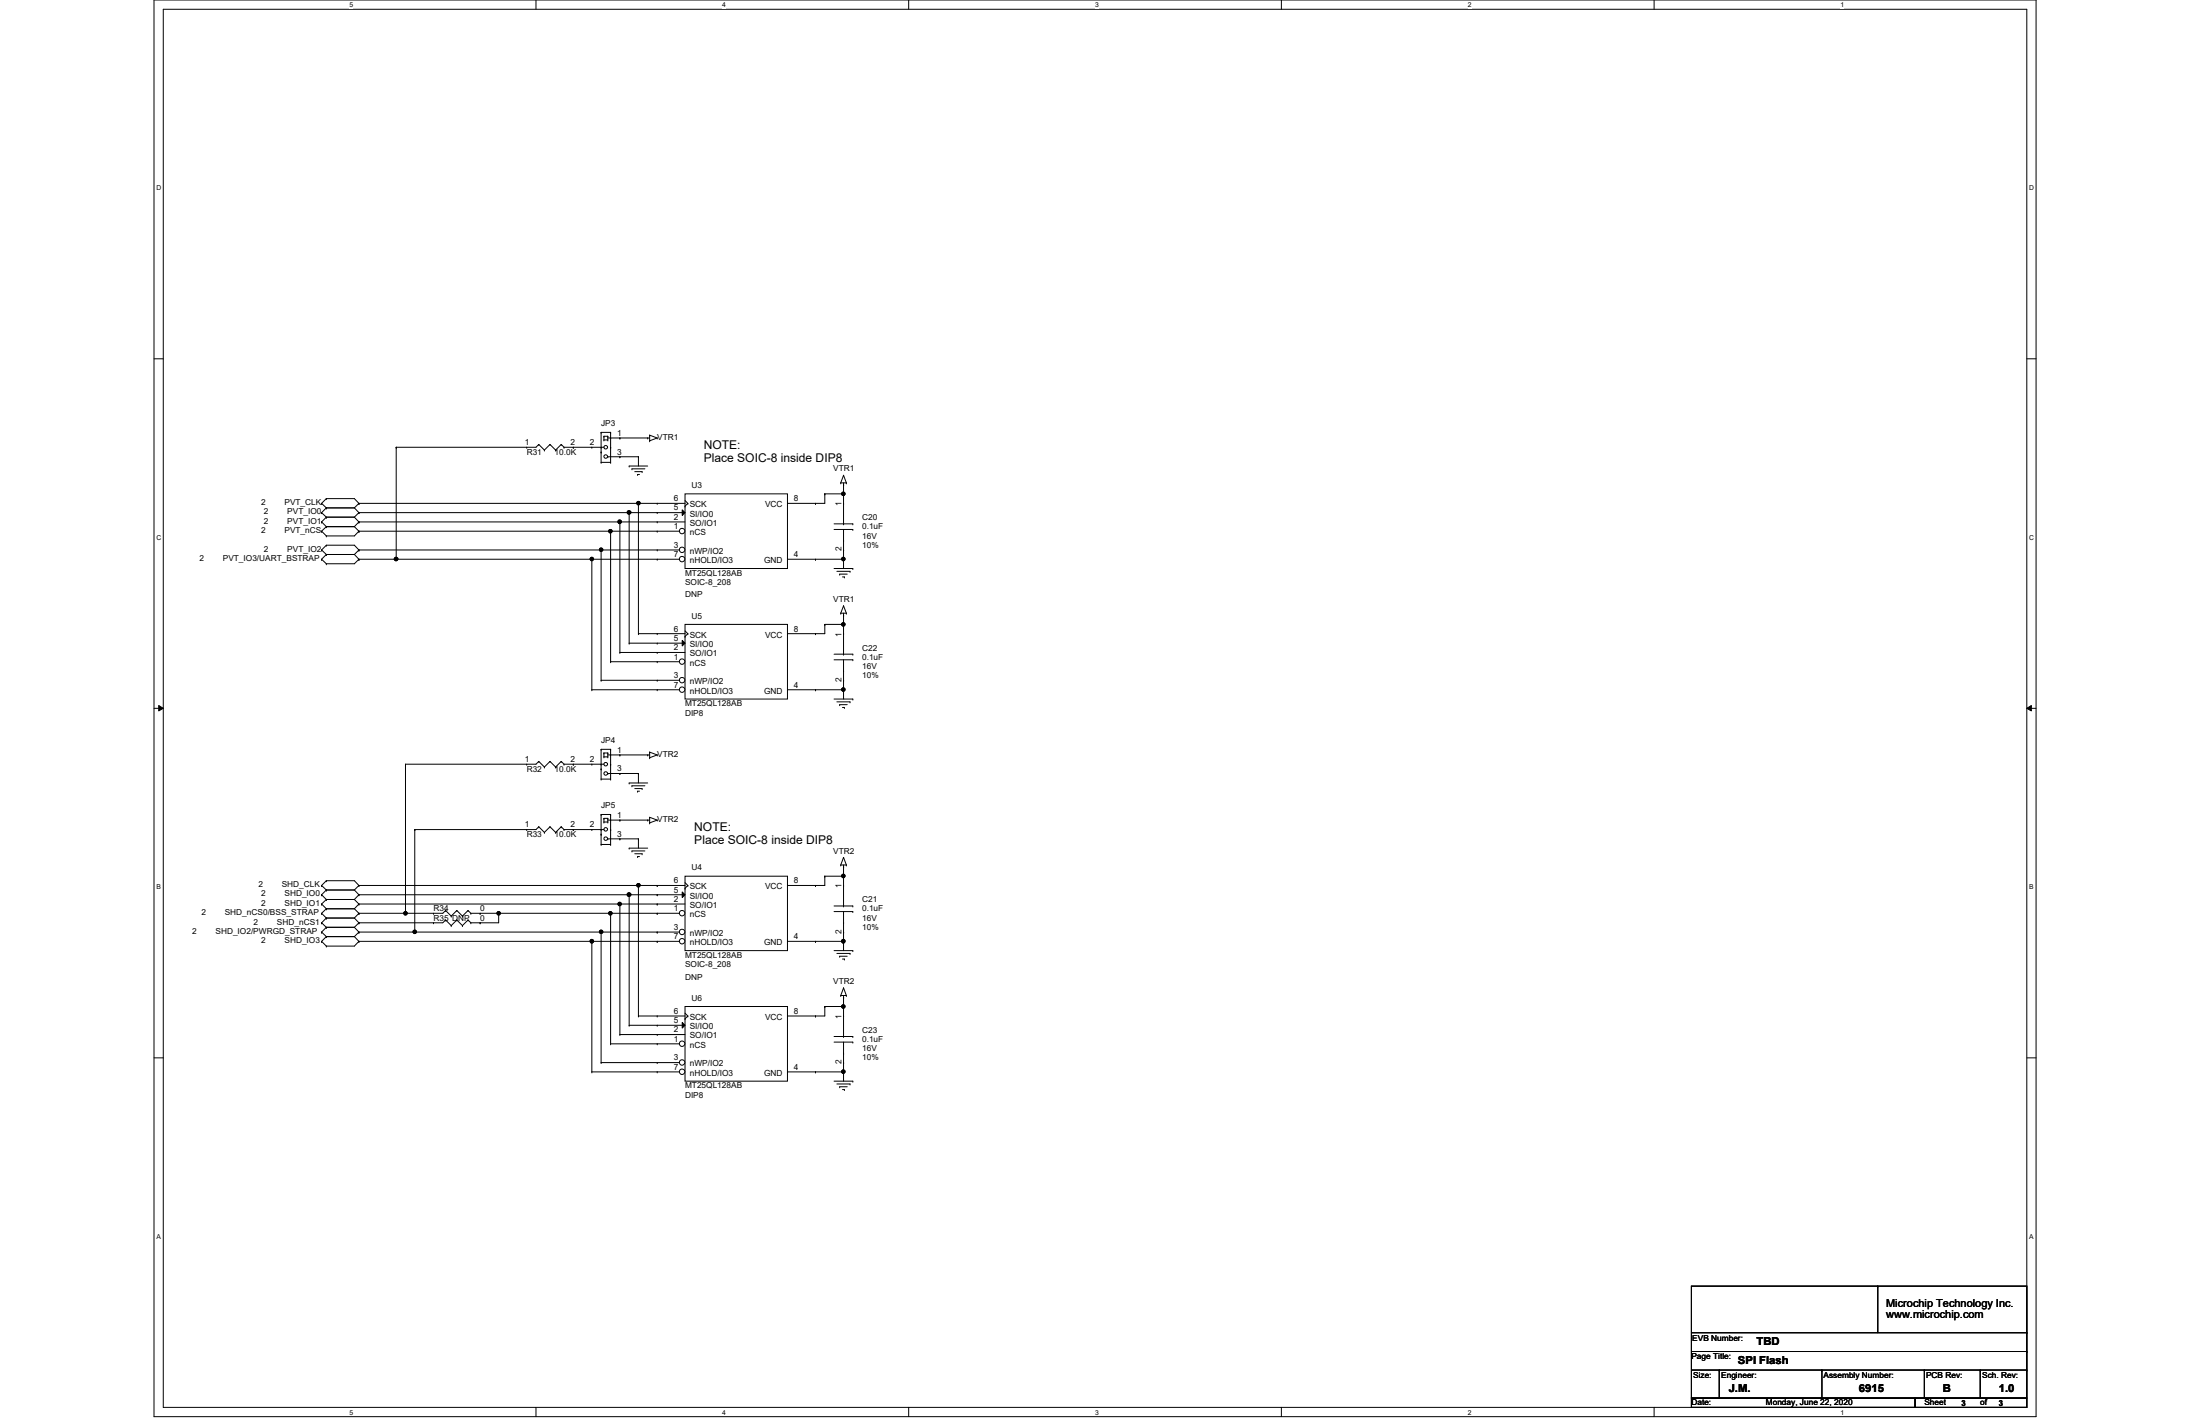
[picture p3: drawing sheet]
<svg xmlns="http://www.w3.org/2000/svg" width="432mm" height="279mm" viewBox="0 0 432 279" stroke-linecap="round" stroke-linejoin="round" font-family="sans-serif">
<path d="M30.2 0h369.4v278h-369.4zM32 1.8h365.8v274.3h-365.8z" fill="none" stroke="#000" stroke-width=".2"/>
<g fill="#fff">
<path d="M68.6 .2h.7v1.5h-.7z"/>
<path d="M68.6 276.4h.7v1.4h-.7z"/>
</g>
<path d="M105.2 0v1.8M105.2 276.1v1.9" fill="none" stroke="#000" stroke-width=".2"/>
<g fill="#fff">
<path d="M141.8 .2h.7v1.5h-.7z"/>
<path d="M141.8 276.4h.7v1.4h-.7z"/>
</g>
<path d="M178.4 0v1.8M178.4 276.1v1.9" fill="none" stroke="#000" stroke-width=".2"/>
<g fill="#fff">
<path d="M214.9 .2h.7v1.5h-.7z"/>
<path d="M214.9 276.4h.7v1.4h-.7z"/>
</g>
<path d="M251.5 0v1.8M251.5 276.1v1.9" fill="none" stroke="#000" stroke-width=".2"/>
<g fill="#fff">
<path d="M288.1 .2h.7v1.5h-.7z"/>
<path d="M288.1 276.4h.7v1.4h-.7z"/>
</g>
<path d="M324.7 0v1.8M324.7 276.1v1.9" fill="none" stroke="#000" stroke-width=".2"/>
<g fill="#fff">
<path d="M361.2 .2h.7v1.5h-.7z"/>
<path d="M361.2 276.4h.7v1.4h-.7z"/>
<path d="M30.7 36.1h.9v1.5h-.9z"/>
<path d="M398.3 36.1h.9v1.5h-.9z"/>
<path d="M30.7 104.7h.9v1.5h-.9z"/>
<path d="M398.3 104.7h.9v1.5h-.9z"/>
</g>
<path d="M30.2 70.4h1.8M397.8 70.4h1.8" fill="none" stroke="#000" stroke-width=".2"/>
<g fill="#fff">
<path d="M30.7 173.3h.8v1.5h-.8z"/>
<path d="M398.3 173.3h.8v1.5h-.8z"/>
</g>
<path d="M30.2 139h1.8M31.2 138.4l.8 .6-.8 .5zM397.8 139l.9-.6v1.1zM397.8 139h1.8" fill="none" stroke="#000" stroke-width=".2"/>
<path d="M31.2 138.4l.8 .6-.8 .5zM397.8 139l.9-.6v1.1z" fill="#000"/>
<g fill="#fff">
<path d="M30.7 241.9h.8v1.4h-.8z"/>
<path d="M398.3 241.9h.8v1.4h-.8z"/>
</g>
<g fill="none" stroke="#000" stroke-width=".2">
<path d="M63.1 98.8h.1M63.1 98.8l1 .9M64.1 97.8h.1M64.1 99.7h.1M64.1 97.8l-1 1M64.1 97.8h5.5l.8 1M64.1 99.7h5.5M64.1 99.7l-1 .9M69.6 99.7l.8 .9M70.4 98.8h.1M70.4 98.8h58.6M70.4 98.8l-.8 .9"/>
<path d="M77.8 87.8h.1M77.8 87.8h25.6M77.8 87.8v21.9M112.5 87.8h.1M112.5 87.8h3.7M121.7 85.9h.1M121.7 89.6h.1M121.7 85.9h5.8M121.7 89.6h3.6M123.5 91.4h.1M123.5 91.4h3.6M124 92h.1"/>
<path d="M124 92h2.6M124.6 92.5h1.4M125.1 93.1h.1M125.1 93.1h.4M125.3 89.6h.1M125.3 98.8h.1M125.3 89.6v1.8M125.3 98.8v25.5M126 92.5h.1M127.1 85.9h.1M127.5 85.4h.1M127.5 86.5h.1"/>
<path d="M127.5 85.4v1.1M127.5 85.4l1.5 .5M129 85.9h.1M129 85.9l-1.5 .6M160.1 98.8h.1M161.9 96.9h.1M161.9 96.9v1.9h-1.8M161.9 96.9h3.7M165 94.7h.1M165 94.7h1.1M165.6 96.9h.1M165.6 95.1h.1"/>
<path d="M165.6 93.3h.1M165.6 94.7v4.1M165.6 93.3l-.6 1.4M165.6 93.3l.5 1.4M166.1 94.7h.1M63.1 100.6h.1M63.1 102.4h.1M63.1 107.9h.1M63.1 109.7h.1M63.1 104.2h.1M63.1 100.6l1 .9M63.1 102.4l1 .9"/>
<path d="M63.1 107.9l1 .9M63.1 109.7l1 .9M63.1 104.2l1 1M64.1 101.5h.1M64.1 103.3h.1M64.1 107h.1M64.1 108.8h.1M64.1 110.6h.1M64.1 105.2h.1M64.1 101.5h5.5M64.1 101.5l-1 .9M64.1 103.3h5.5"/>
<path d="M64.1 107l-1 .9M64.1 107h5.5l.8 .9M64.1 108.8h5.5M64.1 108.8l-1 .9M64.1 103.3l-1 .9M69.6 101.5l.8 .9M69.6 108.8l.8 .9M69.6 103.3l.8 .9M70.4 100.6h.1M70.4 102.4h.1M70.4 107.9h.1M70.4 109.7h.1"/>
<path d="M70.4 104.2h.1M70.4 109.7h58.6M70.4 100.6h58.6M70.4 102.4h58.6M70.4 107.9h58.6M70.4 104.2h58.6M70.4 100.6l-.8 .9M70.4 102.4l-.8 .9M70.4 107.9l-.8 .9M70.4 109.7l-.8 .9h-5.5M70.4 104.2l-.8 1h-5.5M77.8 109.7h.1"/>
<path d="M116.2 109.7h.1M116.2 109.7v25.6M118 107.9h.1M118 107.9v25.6M119.8 104.2h.1M119.8 104.2v25.6M121.7 102.4h.1M121.7 102.4v25.6M123.5 100.6h.1M123.5 100.6v25.6M160.1 109.7h.1M160.1 109.7h5.5"/>
<path d="M163.7 111.5h3.7M164.3 112.1h2.5M164.8 112.6h.1M164.8 112.6h1.5M165.4 113.2h.3M165.6 109.7h.1M165.6 107.9h.1M165.6 118.9h.1M165.6 107.9v3.6M165.6 118.9l-.6 1.4M165.6 118.9l.5 1.4M165.7 113.2h.1"/>
<path d="M166.8 112.1h.1M167.4 111.5h.1M116.2 135.3h.1M116.2 135.3h12.8M118 133.5h.1M118 133.5h11M119.8 129.8h.1M119.8 129.8h9.2M121.7 128h.1M121.7 128h7.3M123.5 126.2h.1M123.5 126.2h5.5"/>
<path d="M125.3 124.3h.1M125.3 124.3h3.7M160.1 135.3h.1M160.1 124.3h.1M160.1 135.3h5.5M161.9 122.5h.1M161.9 122.5v1.8h-1.8M161.9 122.5h3.7M163.7 137.2h3.7M164.3 137.7h2.5M164.8 138.3h.1M164.8 138.3h1.5"/>
<path d="M165 120.3h.1M165 120.3h1.1M165.4 138.8h.3M165.6 135.3h.1M165.6 133.5h.1M165.6 122.5h.1M165.6 120.7h.1M165.6 120.3v4M165.6 133.5v3.7M165.7 138.8h.1M166.1 120.3h.1M166.8 137.7h.1"/>
<path d="M167.4 137.2h.1M79.6 149.9h.1M79.6 149.9h23.8M79.6 149.9v29.3M112.5 149.9h.1M112.5 149.9h3.7M121.7 148.1h.1M121.7 151.8h.1M121.7 148.1h5.8M121.7 151.8h3.6M123.5 153.6h.1M123.5 153.6h3.6"/>
<path d="M124 154.2h.1M124 154.2h2.6M124.6 154.7h1.4M125.1 155.2h.1M125.1 155.2h.4M125.3 151.8h.1M125.3 151.8v1.8M126 154.7h.1M127.1 148.1h.1M127.5 147.6h.1M127.5 148.7h.1M127.5 147.6v1.1"/>
<path d="M127.5 147.6l1.5 .5M129 148.1h.1M129 148.1l-1.5 .6M63.1 173.7h.1M63.1 175.6h.1M63.1 177.4h.1M63.1 179.2h.1M63.1 173.7l1 .9M63.1 175.6l1 .9M63.1 177.4l1 .9M63.1 179.2l1 .9M64.1 172.8h.1"/>
<path d="M64.1 174.6h.1M64.1 176.5h.1M64.1 178.3h.1M64.1 172.8l-1 .9M64.1 172.8h5.5l.8 .9M64.1 174.6h5.5M64.1 174.6l-1 1M64.1 176.5h5.5M64.1 176.5l-1 .9M64.1 178.3h5.5M64.1 178.3l-1 .9M69.6 174.6l.8 1"/>
<path d="M69.6 176.5l.8 .9M69.6 178.3l.8 .9M70.4 179.2h.1M70.4 173.7h.1M70.4 175.6h.1M70.4 177.4h.1M70.4 173.7h58.6M70.4 175.6h58.6M70.4 177.4h58.6M70.4 179.2h14.7M70.4 173.7l-.8 .9M70.4 175.6l-.8 .9"/>
<path d="M70.4 177.4l-.8 .9M70.4 179.2l-.8 .9M79.6 179.2h.1M81.4 162.8h.1M81.4 162.8h22M81.4 162.8v20.1M94.2 179.2h.1M94.2 179.2h34.8M97.9 179.2h.1M97.9 179.2v1.9h-3.7M112.5 162.8h.1M112.5 162.8h3.7"/>
<path d="M119.8 179.2h.1M119.8 179.2v25.6M121.7 160.9h.1M121.7 164.6h.1M121.7 177.4h.1M121.7 160.9h5.8M121.7 164.6h3.6M121.7 177.4v25.6M123.5 175.6h.1M123.5 166.4h.1M123.5 175.6v25.6M123.5 166.4h3.6"/>
<path d="M124 167h.1M124 167h2.6M124.6 167.5h1.4M125.1 168.1h.1M125.1 168.1h.4M125.3 164.6h.1M125.3 173.7h.1M125.3 164.6v1.8M125.3 173.7v25.6M126 167.5h.1M127.1 160.9h.1M127.5 160.4h.1"/>
<path d="M127.5 161.5h.1M127.5 160.4v1.1M127.5 160.4l1.5 .5M129 175.6h.1M129 173.7h.1M129 177.4h.1M129 179.2h.1M129 160.9h.1M129 160.9l-1.5 .6M160.1 173.7h.1M161.9 171.9h.1M161.9 171.9v1.8h-1.8"/>
<path d="M161.9 171.9h3.7M165 169.7h.1M165 169.7h1.1M165.6 170.1h.1M165.6 171.9h.1M165.6 168.2h.1M165.6 169.7v4M165.6 168.2l-.6 1.5M165.6 168.2l.5 1.5M166.1 169.7h.1M63.1 182.9h.1M63.1 184.7h.1"/>
<path d="M63.1 181.1h.1M63.1 182.9l1 .9M63.1 184.7l1 .9M63.1 181.1l1 .8M64.1 181.9h.1M64.1 183.8h.1M64.1 185.6h.1M64.1 180.1h.1M64.1 180.1l-1 1M64.1 181.9l-1 1M64.1 181.9h5.5M64.1 183.8h5.5"/>
<path d="M64.1 183.8l-1 .9M64.1 180.1h5.5M69.6 181.9l.8 1M69.6 183.8l.8 .9M69.6 180.1l.8 1M70.4 182.9h.1M70.4 181.1h.1M70.4 184.7h.1M70.4 184.7h58.6M70.4 182.9h58.6M70.4 181.1h14.7M70.4 182.9l-.8 .9"/>
<path d="M70.4 184.7l-.8 .9h-5.5M70.4 181.1l-.8 .8M94.2 181.1h.1M116.2 184.7h.1M116.2 184.7v25.6M118 182.9h.1M118 182.9v25.6M125.3 199.3h.1M125.3 199.3h3.7M129 182.9h.1M129 184.7h.1M134.5 197.5h20.1v14.6h-20.1z"/>
<path d="M160.1 184.7h.1M160.1 199.3h.1M160.1 184.7h5.5M161.9 197.5h.1M161.9 197.5v1.8h-1.8M161.9 197.5h3.7M163.7 186.5h3.7M164.3 187.1h2.5M164.8 187.6h.1M164.8 187.6h1.5M165 195.3h.1M165 195.3h1.1"/>
<path d="M165.4 188.2h.3M165.6 184.7h.1M165.6 182.9h.1M165.6 195.7h.1M165.6 197.5h.1M165.6 193.8h.1M165.6 182.9v3.6M165.6 195.3v4M165.6 193.8l-.6 1.5M165.6 193.8l.5 1.5M165.7 188.2h.1M166.1 195.3h.1"/>
<path d="M166.8 187.1h.1M167.4 186.5h.1M30.2 207.6h1.8M116.2 210.3h.1M116.2 210.3h12.8M118 208.5h.1M118 208.5h11M119.8 204.8h.1M119.8 204.8h9.2M121.7 203h.1M121.7 203h12.8M123.5 201.2h.1"/>
<path d="M123.5 201.2h11M129 201.2h.1M129 203h.1M133.9 200.6l.6 .6-.6 .5zM160.1 210.3h.1M160.1 210.3h5.5M163.7 212.1h3.7M164.3 212.7h2.5M164.8 213.2h.1M164.8 213.2h1.5M165.4 213.8h.3M165.6 210.3h.1"/>
<path d="M165.6 208.5h.1M165.6 208.5v3.6M165.7 213.8h.1M166.8 212.7h.1M167.4 212.1h.1M397.8 207.6h1.8M332 252.3h65.8v22h-65.8zM368.6 252.3h.1M368.6 252.3v9.2M332 274.3h43.9v1.8h-43.9zM332 268.8h65.8M332 265.2h65.8"/>
<path d="M332 261.5h65.8M337.4 268.8h.1M337.4 268.8v5.5M357.6 268.8h.1M357.6 268.8v5.5M375.9 274.3h21.9v1.8h-21.9zM377.7 268.8h.1M377.7 268.8v5.5M388.7 268.8h.1M388.7 268.8v5.5M397.8 268.8h.1M397.8 265.2h.1"/>
<path d="M397.8 261.5h.1"/>
<circle cx="125.3" cy="98.7" r=".34"/>
<circle cx="165.5" cy="96.9" r=".34"/>
<circle cx="77.7" cy="109.7" r=".36"/>
<circle cx="116.2" cy="109.7" r=".34"/>
<circle cx="118" cy="107.9" r=".34"/>
<circle cx="119.8" cy="104.2" r=".34"/>
<circle cx="121.6" cy="102.4" r=".35"/>
<circle cx="123.5" cy="100.5" r=".36"/>
<circle cx="165.5" cy="109.7" r=".34"/>
<circle cx="165.5" cy="122.5" r=".34"/>
<circle cx="165.5" cy="135.3" r=".34"/>
<circle cx="79.6" cy="179.2" r=".34"/>
<circle cx="97.9" cy="179.2" r=".34"/>
<circle cx="119.8" cy="179.2" r=".34"/>
<circle cx="121.6" cy="177.4" r=".34"/>
<circle cx="123.5" cy="175.5" r=".37"/>
<circle cx="125.3" cy="173.7" r=".34"/>
<circle cx="165.5" cy="171.9" r=".34"/>
<circle cx="81.4" cy="182.8" r=".34"/>
<circle cx="116.1" cy="184.7" r=".35"/>
<circle cx="118" cy="182.8" r=".34"/>
<circle cx="165.5" cy="184.7" r=".35"/>
<circle cx="165.5" cy="197.5" r=".34"/>
<circle cx="165.5" cy="210.3" r=".34"/>
</g>
<g fill="#000">
<path d="M133.9 200.6l.6 .6-.6 .5z"/>
<circle cx="125.3" cy="98.7" r=".34"/>
<circle cx="165.5" cy="96.9" r=".34"/>
<circle cx="77.7" cy="109.7" r=".36"/>
<circle cx="116.2" cy="109.7" r=".34"/>
<circle cx="118" cy="107.9" r=".34"/>
<circle cx="119.8" cy="104.2" r=".34"/>
<circle cx="121.6" cy="102.4" r=".35"/>
<circle cx="123.5" cy="100.5" r=".36"/>
<circle cx="165.5" cy="109.7" r=".34"/>
<circle cx="165.5" cy="122.5" r=".34"/>
<circle cx="165.5" cy="135.3" r=".34"/>
<circle cx="79.6" cy="179.2" r=".34"/>
<circle cx="97.9" cy="179.2" r=".34"/>
<circle cx="119.8" cy="179.2" r=".34"/>
<circle cx="121.6" cy="177.4" r=".34"/>
<circle cx="123.5" cy="175.5" r=".37"/>
<circle cx="125.3" cy="173.7" r=".34"/>
<circle cx="165.5" cy="171.9" r=".34"/>
<circle cx="81.4" cy="182.8" r=".34"/>
<circle cx="116.1" cy="184.7" r=".35"/>
<circle cx="118" cy="182.8" r=".34"/>
<circle cx="165.5" cy="184.7" r=".35"/>
<circle cx="165.5" cy="197.5" r=".34"/>
<circle cx="165.5" cy="210.3" r=".34"/>
</g>
<circle cx="133.9" cy="210.3" r=".54" fill="#fff"/>
<g fill="none" stroke="#000" stroke-width=".2">
<path d="M154.6 199.3h5.5M160.1 199.3h.1M129 210.3h.1M129 210.3h4.3M154.6 210.3h5.5M160.1 210.3h.1"/>
<circle cx="133.9" cy="210.3" r=".54"/>
</g>
<circle cx="133.9" cy="204.8" r=".54" fill="#fff"/>
<g fill="none" stroke="#000" stroke-width=".2">
<path d="M129 199.3h.1M129 199.3h5.5M134.5 199.9h.1M134.5 198.8l.5 .5M135 199.3h.1M135 199.3l-.5 .6M129 204.8h.1M129 204.8h4.3"/>
<circle cx="133.9" cy="204.8" r=".54"/>
</g>
<circle cx="133.9" cy="208.5" r=".54" fill="#fff"/>
<g fill="none" stroke="#000" stroke-width=".2">
<path d="M103.4 87.8h.1M105.7 87.2h.1M105.7 87.2l-.5 .6h-1.8M105.7 87.2l1.1 1.1M106.8 88.3h.1M107.9 87.2h.1M107.9 87.2l-1.1 1.1M107.9 87.2l1.2 1.1M109.1 88.3h.1M110.2 87.2h.1M110.2 87.2l-1.1 1.1M110.2 87.2l.5 .6"/>
<path d="M110.7 87.8h.1M110.7 87.8h1.8M112.5 87.8h.1M134.5 96.9h20.1v14.6h-20.1zM129 100.6h.1M129 102.4h.1M129 100.6h5.5M129 102.4h5.5M133.9 100l.6 .6-.6 .5zM163.7 128.4h3.7M163.7 129.5h3.7M165.6 131.7h.1"/>
<path d="M165.6 128.4h.1M165.6 124.3h.1M165.6 133.5h.1M165.6 124.3v4.1M165.6 129.5v4M167.4 128.4h.1M167.4 129.5h.1M103.4 149.9h.1M105.7 149.4h.1M105.7 149.4l-.5 .5h-1.8M105.7 149.4l1.1 1.1M106.8 150.5h.1"/>
<path d="M107.9 149.4h.1M107.9 149.4l-1.1 1.1M107.9 149.4l1.2 1.1M109.1 150.5h.1M110.2 149.4h.1M110.2 149.4l-1.1 1.1M110.2 149.4l.5 .5M110.7 149.9h.1M110.7 149.9h1.8M112.5 149.9h.1M118 159.8h.1M118 159.8h1.8"/>
<path d="M118 159.8v5.9M119.8 159.8h.1M119.8 159.8v5.9M85.1 179.2h.1M87.5 178.6h.1M87.5 178.6l-.6 .6h-1.8M87.5 178.6l1.1 1.1M88.6 179.7h.1M89.7 178.6h.1M89.7 178.6l-1.1 1.1M89.7 178.6l1.1 1.1M90.8 179.7h.1"/>
<path d="M91.9 178.6h.1M91.9 178.6l-1.1 1.1M91.9 178.6l.5 .6M92.4 179.2h.1M92.4 179.2h1.8M94.2 179.2h.1M116.2 162.8h.1M116.2 162.8h2.3M118 165.7h.1M118 163.7h.1M118 162.8h.1M118 165.7h1.8"/>
<path d="M118.5 161.3h.1M118.5 160.6h.1M118.5 160.6h.8M118.5 161.3h.8M118.5 160.6v.7M119.3 160.6h.1M119.3 161.3h.1M119.3 164.6h.1M119.3 160.9h2.4M119.3 160.6v.7M119.3 164.6h2.4M119.8 165.7h.1"/>
<path d="M119.8 162.8h.1M119.8 160.9h.1M121.7 160.9h.1M121.7 164.6h.1M129 208.5h.1M129 208.5h4.3"/>
<circle cx="118.9" cy="164.5" r=".36"/>
<circle cx="118.9" cy="162.7" r=".36"/>
<circle cx="133.9" cy="208.5" r=".54"/>
</g>
<path d="M133.9 100l.6 .6-.6 .5z" fill="#000"/>
<circle cx="133.9" cy="109.7" r=".54" fill="#fff"/>
<g fill="none" stroke="#000" stroke-width=".2">
<path d="M154.6 98.8h5.5M160.1 98.8h.1M129 109.7h.1M129 109.7h4.3M154.6 109.7h5.5M160.1 109.7h.1"/>
<circle cx="133.9" cy="109.7" r=".54"/>
</g>
<circle cx="133.9" cy="104.2" r=".54" fill="#fff"/>
<g fill="none" stroke="#000" stroke-width=".2">
<path d="M129 98.8h.1M129 98.8h5.5M134.5 99.3h.1M134.5 98.2l.5 .6M135 98.8h.1M135 98.8l-.5 .5M129 104.2h.1M129 104.2h4.3"/>
<circle cx="133.9" cy="104.2" r=".54"/>
</g>
<circle cx="133.9" cy="107.9" r=".54" fill="#fff"/>
<g fill="none" stroke="#000" stroke-width=".2">
<path d="M116.2 87.8h.1M116.2 87.8h2.3M118 84.8h.1M118 90.7h.1M118 88.7h.1M118 87.8h.1M118 84.8h1.8M118 84.8v5.9M118 90.7h1.8M118.5 86.3h.1M118.5 85.6h.1M118.5 85.6h.8"/>
<path d="M118.5 86.3h.8M118.5 85.6v.7M119.3 85.6h.1M119.3 86.3h.1M119.3 89.6h.1M119.3 85.9h2.4M119.3 85.6v.7M119.3 89.6h2.4M119.8 84.8h.1M119.8 90.7h.1M119.8 87.8h.1M119.8 85.9h.1"/>
<path d="M119.8 84.8v5.9M121.7 85.9h.1M121.7 89.6h.1M129 107.9h.1M129 107.9h4.3M129 126.2h.1M129 128h.1M129 126.2h5.5M129 128h5.5M133.9 125.6l.6 .6-.6 .5zM134.5 122.5h20.1v14.7h-20.1zM116.2 149.9h.1"/>
<path d="M116.2 149.9h2.3M118 147h.1M118 152.9h.1M118 150.9h.1M118 149.9h.1M118 147v5.9M118 147h1.8M118 152.9h1.8M118.5 148.5h.1M118.5 147.7h.1M118.5 147.7v.8M118.5 147.7h.8"/>
<path d="M118.5 148.5h.8M119.3 147.7h.1M119.3 148.5h.1M119.3 151.8h.1M119.3 147.7v.8M119.3 148.1h2.4M119.3 151.8h2.4M119.8 147h.1M119.8 152.9h.1M119.8 149.9h.1M119.8 148.1h.1M119.8 147v5.9"/>
<path d="M121.7 148.1h.1M121.7 151.8h.1M103.4 162.8h.1M105.7 162.2h.1M105.7 162.2l-.5 .6h-1.8M105.7 162.2l1.1 1.1M106.8 163.3h.1M107.9 162.2h.1M107.9 162.2l-1.1 1.1M107.9 162.2l1.2 1.1M109.1 163.3h.1M110.2 162.2h.1"/>
<path d="M110.2 162.2l-1.1 1.1M110.2 162.2l.5 .6M110.7 162.8h.1M110.7 162.8h1.8M112.5 162.8h.1"/>
<circle cx="118.9" cy="87.8" r=".36"/>
<circle cx="118.9" cy="89.6" r=".36"/>
<circle cx="133.9" cy="107.9" r=".54"/>
<circle cx="118.9" cy="151.8" r=".36"/>
<circle cx="118.9" cy="149.9" r=".36"/>
</g>
<path d="M133.9 125.6l.6 .6-.6 .5z" fill="#000"/>
<circle cx="133.9" cy="135.3" r=".54" fill="#fff"/>
<g fill="none" stroke="#000" stroke-width=".2">
<path d="M129 135.3h.1M129 135.3h4.3M154.6 135.3h5.5M154.6 124.3h5.5M160.1 135.3h.1M160.1 124.3h.1"/>
<circle cx="133.9" cy="135.3" r=".54"/>
</g>
<circle cx="133.9" cy="129.8" r=".54" fill="#fff"/>
<g fill="none" stroke="#000" stroke-width=".2">
<path d="M129 129.8h.1M129 124.3h.1M129 129.8h4.3M129 124.3h5.5M134.5 124.9h.1M134.5 123.8l.5 .5M135 124.3h.1M135 124.3l-.5 .6"/>
<circle cx="133.9" cy="129.8" r=".54"/>
</g>
<circle cx="133.9" cy="133.5" r=".54" fill="#fff"/>
<g fill="none" stroke="#000" stroke-width=".2">
<path d="M165.6 98.8h.1M165.6 98.8v4M163.7 102.8h3.7M163.7 103.9h3.7M165.6 106h.1M165.6 102.8h.1M165.6 107.9h.1M165.6 103.9v4M167.4 102.8h.1M167.4 103.9h.1M129 133.5h.1M129 133.5h4.3"/>
<path d="M129 175.6h.1M129 177.4h.1M129 175.6h5.5M129 177.4h5.5M133.9 175l.6 .6-.6 .5zM134.5 171.9h20.1v14.6h-20.1zM163.7 177.8h3.7M163.7 178.9h3.7M165.6 177.8h.1M165.6 173.7h.1M165.6 173.7v4.1M165.6 178.9v4"/>
<path d="M167.4 177.8h.1M167.4 178.9h.1M85.1 181.1h.1M87.5 180.5h.1M87.5 180.5l-.6 .6h-1.8M87.5 180.5l1.1 1.1M88.6 181.6h.1M89.7 180.5h.1M89.7 180.5l-1.1 1.1M89.7 180.5l1.1 1.1M90.8 181.6h.1M91.9 180.5h.1"/>
<path d="M91.9 180.5l-1.1 1.1M91.9 180.5l.5 .6M92.4 181.1h.1M92.4 181.1h1.8M94.2 181.1h.1M165.6 199.3h.1M165.6 181.1h.1M165.6 182.9h.1M165.6 199.3v4.1M163.7 203.4h3.7M163.7 204.5h3.7M165.6 206.6h.1"/>
<path d="M165.6 203.4h.1M165.6 208.5h.1M165.6 204.5v4M167.4 203.4h.1M167.4 204.5h.1"/>
<circle cx="133.9" cy="133.5" r=".54"/>
</g>
<path d="M133.9 175l.6 .6-.6 .5z" fill="#000"/>
<circle cx="133.9" cy="184.7" r=".54" fill="#fff"/>
<g fill="none" stroke="#000" stroke-width=".2">
<path d="M154.6 173.7h5.5M160.1 173.7h.1M129 184.7h.1M129 184.7h4.3M154.6 184.7h5.5M160.1 184.7h.1"/>
<circle cx="133.9" cy="184.7" r=".54"/>
</g>
<circle cx="133.9" cy="179.2" r=".54" fill="#fff"/>
<g fill="none" stroke="#000" stroke-width=".2">
<path d="M129 179.2h.1M129 173.7h.1M129 179.2h4.3M129 173.7h5.5M134.5 174.3h.1M134.5 173.2l.5 .5M135 173.7h.1M135 173.7l-.5 .6"/>
<circle cx="133.9" cy="179.2" r=".54"/>
</g>
<circle cx="133.9" cy="182.9" r=".54" fill="#fff"/>
<g fill="none" stroke="#000" stroke-width=".2">
<path d="M129 182.9h.1M129 182.9h4.3"/>
<circle cx="125.3" cy="98.7" r=".34"/>
<circle cx="165.5" cy="96.9" r=".34"/>
<circle cx="77.7" cy="109.7" r=".36"/>
<circle cx="116.2" cy="109.7" r=".34"/>
<circle cx="118" cy="107.9" r=".34"/>
<circle cx="119.8" cy="104.2" r=".34"/>
<circle cx="121.6" cy="102.4" r=".35"/>
<circle cx="123.5" cy="100.5" r=".36"/>
<circle cx="165.5" cy="109.7" r=".34"/>
<circle cx="165.5" cy="122.5" r=".34"/>
<circle cx="165.5" cy="135.3" r=".34"/>
<circle cx="79.6" cy="179.2" r=".34"/>
<circle cx="97.9" cy="179.2" r=".34"/>
<circle cx="119.8" cy="179.2" r=".34"/>
<circle cx="121.6" cy="177.4" r=".34"/>
<circle cx="123.5" cy="175.5" r=".37"/>
<circle cx="125.3" cy="173.7" r=".34"/>
<circle cx="165.5" cy="171.9" r=".34"/>
<circle cx="81.4" cy="182.8" r=".34"/>
<circle cx="116.1" cy="184.7" r=".35"/>
<circle cx="118" cy="182.8" r=".34"/>
<circle cx="133.9" cy="182.9" r=".54"/>
<circle cx="165.5" cy="184.7" r=".35"/>
<circle cx="165.5" cy="197.5" r=".34"/>
<circle cx="165.5" cy="210.3" r=".34"/>
</g>
<g fill="#000">
<circle cx="125.3" cy="98.7" r=".34"/>
<circle cx="165.5" cy="96.9" r=".34"/>
<circle cx="77.7" cy="109.7" r=".36"/>
<circle cx="116.2" cy="109.7" r=".34"/>
<circle cx="118" cy="107.9" r=".34"/>
<circle cx="119.8" cy="104.2" r=".34"/>
<circle cx="121.6" cy="102.4" r=".35"/>
<circle cx="123.5" cy="100.5" r=".36"/>
<circle cx="165.5" cy="109.7" r=".34"/>
<circle cx="165.5" cy="122.5" r=".34"/>
<circle cx="165.5" cy="135.3" r=".34"/>
<circle cx="79.6" cy="179.2" r=".34"/>
<circle cx="97.9" cy="179.2" r=".34"/>
<circle cx="119.8" cy="179.2" r=".34"/>
<circle cx="121.6" cy="177.4" r=".34"/>
<circle cx="123.5" cy="175.5" r=".37"/>
<circle cx="125.3" cy="173.7" r=".34"/>
<circle cx="165.5" cy="171.9" r=".34"/>
<circle cx="81.4" cy="182.8" r=".34"/>
<circle cx="116.1" cy="184.7" r=".35"/>
<circle cx="118" cy="182.8" r=".34"/>
<circle cx="165.5" cy="184.7" r=".35"/>
<circle cx="165.5" cy="197.5" r=".34"/>
<circle cx="165.5" cy="210.3" r=".34"/>
</g>
<g font-size="2.4">
<text x="138.1" y="88.1">NOTE:</text>
<text x="138.1" y="90.6">Place SOIC-8 inside DIP8</text>
<text x="136.3" y="163.1">NOTE:</text>
<text x="136.3" y="165.6">Place SOIC-8 inside DIP8</text>
</g>
<g font-size="2.2">
<text x="370.2" y="256.4">Microchip Technology Inc.</text>
<text x="344.8" y="263.9">TBD</text>
<text x="370.2" y="258.6">www.microchip.com</text>
<text x="341.1" y="267.5">SPI Flash</text>
<text x="339.3" y="273">J.M.</text>
<text x="364.9" y="273">6915</text>
<text x="381.3" y="273">B</text>
<text x="392.3" y="273">1.0</text>
</g>
<g font-size="1.7">
<text x="103" y="87.3">1</text>
<text x="112" y="87.3">2</text>
<text x="115.8" y="87.3">2</text>
<text x="121.1" y="85.5">1</text>
<text x="121.1" y="89.2">3</text>
<text x="132.2" y="100.2">5</text>
<text x="132.2" y="102">2</text>
<text x="132.2" y="98.3">6</text>
<text x="135.4" y="101.3">SI/IO0</text>
<text x="135.4" y="99.5">SCK</text>
<text x="150.2" y="99.5">VCC</text>
<text x="155.8" y="98.3">8</text>
<text x="165.1" y="99.3" transform="rotate(-90 165.1 99.3)">1</text>
<text x="132.2" y="103.8">1</text>
<text x="132.2" y="107.5">3</text>
<text x="135.4" y="103.2">SO/IO1</text>
<text x="135.4" y="105">nCS</text>
<text x="132.2" y="109.3">7</text>
<text x="135.4" y="110.5">nHOLD/IO3</text>
<text x="135.4" y="108.7">nWP/IO2</text>
<text x="150" y="110.5">GND</text>
<text x="155.8" y="109.3">4</text>
<text x="165.1" y="108.2" transform="rotate(-90 165.1 108.2)">2</text>
<text x="132.2" y="125.8">5</text>
<text x="132.2" y="123.9">6</text>
<text x="135.4" y="125.1">SCK</text>
<text x="150.2" y="125.1">VCC</text>
<text x="155.8" y="123.9">8</text>
<text x="165.1" y="124.9" transform="rotate(-90 165.1 124.9)">1</text>
<text x="132.2" y="127.6">2</text>
<text x="132.2" y="129.4">1</text>
<text x="135.4" y="127">SI/IO0</text>
<text x="135.4" y="128.8">SO/IO1</text>
<text x="135.4" y="130.6">nCS</text>
<text x="132.2" y="134.9">7</text>
<text x="132.2" y="133.1">3</text>
<text x="135.4" y="136.1">nHOLD/IO3</text>
<text x="135.4" y="134.2">nWP/IO2</text>
<text x="150" y="136.1">GND</text>
<text x="155.8" y="134.9">4</text>
<text x="165.1" y="133.8" transform="rotate(-90 165.1 133.8)">2</text>
<text x="103" y="149.5">1</text>
<text x="112" y="149.5">2</text>
<text x="115.8" y="149.5">2</text>
<text x="121.1" y="147.7">1</text>
<text x="121.1" y="151.3">3</text>
<text x="121.1" y="160.5">1</text>
<text x="103" y="162.3">1</text>
<text x="112" y="162.3">2</text>
<text x="115.8" y="162.3">2</text>
<text x="121.1" y="164.2">3</text>
<text x="132.2" y="173.3">6</text>
<text x="155.8" y="173.3">8</text>
<text x="132.2" y="175.1">5</text>
<text x="132.2" y="177">2</text>
<text x="132.2" y="178.8">1</text>
<text x="135.4" y="176.3">SI/IO0</text>
<text x="135.4" y="178.1">SO/IO1</text>
<text x="135.4" y="180">nCS</text>
<text x="135.4" y="174.5">SCK</text>
<text x="150.2" y="174.5">VCC</text>
<text x="165.1" y="174.3" transform="rotate(-90 165.1 174.3)">1</text>
<text x="132.2" y="184.3">7</text>
<text x="132.2" y="182.5">3</text>
<text x="135.4" y="185.5">nHOLD/IO3</text>
<text x="135.4" y="183.6">nWP/IO2</text>
<text x="150" y="185.5">GND</text>
<text x="155.8" y="184.3">4</text>
<text x="165.1" y="183.2" transform="rotate(-90 165.1 183.2)">2</text>
<text x="132.2" y="200.7">5</text>
<text x="132.2" y="202.6">2</text>
<text x="132.2" y="198.9">6</text>
<text x="135.4" y="201.9">SI/IO0</text>
<text x="135.4" y="203.8">SO/IO1</text>
<text x="135.4" y="200.1">SCK</text>
<text x="150.2" y="200.1">VCC</text>
<text x="155.8" y="198.9">8</text>
<text x="165.1" y="199.9" transform="rotate(-90 165.1 199.9)">1</text>
<text x="132.2" y="209.9">7</text>
<text x="132.2" y="204.4">1</text>
<text x="132.2" y="208.1">3</text>
<text x="135.4" y="205.6">nCS</text>
<text x="135.4" y="209.3">nWP/IO2</text>
<text x="155.8" y="209.9">4</text>
<text x="165.1" y="208.8" transform="rotate(-90 165.1 208.8)">2</text>
<text x="135.4" y="211.1">nHOLD/IO3</text>
<text x="150" y="211.1">GND</text>
</g>
<g font-size="1.6">
<text x="118" y="83.5">JP3</text>
<text x="103.4" y="89.2">R31</text>
<text x="108.8" y="89.2">10.0K</text>
<text x="129" y="86.3">VTR1</text>
<text x="135.7" y="95.8">U3</text>
<text x="163.5" y="92.5">VTR1</text>
<text x="51.3" y="99.1">2</text>
<text x="51.8" y="100.9">2</text>
<text x="55.8" y="99.1">PVT_CLK</text>
<text x="56.4" y="100.9">PVT_IO0</text>
<text x="51.3" y="104.6">2</text>
<text x="51.8" y="102.7">2</text>
<text x="55.8" y="104.6">PVT_nCS</text>
<text x="56.4" y="102.7">PVT_IO1</text>
<text x="169.2" y="102">C20</text>
<text x="169.2" y="103.8">0.1uF</text>
<text x="169.2" y="105.7">16V</text>
<text x="169.2" y="107.5">10%</text>
<text x="39.2" y="110.1">2</text>
<text x="43.7" y="110.1">PVT_IO3/UART_BSTRAP</text>
<text x="51.8" y="108.2">2</text>
<text x="56.4" y="108.2">PVT_IO2</text>
<text x="134.5" y="113">MT25QL128AB</text>
<text x="134.5" y="114.8">SOIC-8_208</text>
<text x="134.5" y="117.2">DNP</text>
<text x="163.5" y="118.1">VTR1</text>
<text x="135.7" y="121.4">U5</text>
<text x="169.2" y="127.6">C22</text>
<text x="169.2" y="129.5">0.1uF</text>
<text x="169.2" y="131.3">16V</text>
<text x="169.2" y="133.1">10%</text>
<text x="134.5" y="138.6">MT25QL128AB</text>
<text x="134.5" y="140.4">DIP8</text>
<text x="118" y="145.7">JP4</text>
<text x="129" y="148.5">VTR2</text>
<text x="103.4" y="151.4">R32</text>
<text x="108.8" y="151.4">10.0K</text>
<text x="118" y="158.5">JP5</text>
<text x="129" y="161.2">VTR2</text>
<text x="103.4" y="164.2">R33</text>
<text x="108.8" y="164.2">10.0K</text>
<text x="163.5" y="167.5">VTR2</text>
<text x="135.7" y="170.8">U4</text>
<text x="39.5" y="179.5">2</text>
<text x="44.1" y="179.5">SHD_nCS0/BSS_STRAP</text>
<text x="50.7" y="174.1">2</text>
<text x="51.3" y="175.9">2</text>
<text x="51.3" y="177.7">2</text>
<text x="55.3" y="174.1">SHD_CLK</text>
<text x="55.8" y="175.9">SHD_IO0</text>
<text x="55.8" y="177.7">SHD_IO1</text>
<text x="85.1" y="178.8">R34</text>
<text x="94.2" y="178.8">0</text>
<text x="169.2" y="177">C21</text>
<text x="169.2" y="178.8">0.1uF</text>
<text x="37.7" y="183.2">2</text>
<text x="42.3" y="183.2">SHD_IO2/PWRGD_STRAP</text>
<text x="49.8" y="181.4">2</text>
<text x="51.3" y="185">2</text>
<text x="54.4" y="181.4">SHD_nCS1</text>
<text x="55.8" y="185">SHD_IO3</text>
<text x="85.1" y="180.6">R35 DNP</text>
<text x="94.2" y="180.6">0</text>
<text x="169.2" y="180.6">16V</text>
<text x="169.2" y="182.5">10%</text>
<text x="134.5" y="188">MT25QL128AB</text>
<text x="134.5" y="189.8">SOIC-8_208</text>
<text x="134.5" y="192.2">DNP</text>
<text x="135.7" y="196.4">U6</text>
<text x="163.5" y="193.1">VTR2</text>
<text x="169.2" y="202.6">C23</text>
<text x="169.2" y="204.4">0.1uF</text>
<text x="169.2" y="206.2">16V</text>
<text x="169.2" y="208.1">10%</text>
<text x="134.5" y="213.6">MT25QL128AB</text>
<text x="134.5" y="215.4">DIP8</text>
<text x="332.1" y="263.1">EVB Number:</text>
<text x="332" y="266.6">Page Title:</text>
<text x="332" y="275.8">Date:</text>
<text x="332.3" y="270.5">Size:</text>
<text x="337.8" y="270.5">Engineer:</text>
<text x="346.6" y="275.8">Monday, June 22, 2020</text>
<text x="357.9" y="270.5">Assembly Number:</text>
<text x="377.7" y="275.8">Sheet</text>
<text x="378" y="270.5">PCB Rev:</text>
<text x="385" y="275.8">3</text>
<text x="388.7" y="275.8">of</text>
<text x="389" y="270.5">Sch. Rev:</text>
<text x="392.3" y="275.8">3</text>
</g>
<g font-size="1.3">
<text x="68.6" y="1.4">5</text>
<text x="141.8" y="1.4">4</text>
<text x="214.9" y="1.4">3</text>
<text x="288.1" y="1.4">2</text>
<text x="361.2" y="1.4">1</text>
<text x="30.7" y="37.3">D</text>
<text x="398.3" y="37.3">D</text>
<text x="30.7" y="105.9">C</text>
<text x="398.3" y="105.9">C</text>
<text x="30.7" y="174.5">B</text>
<text x="398.3" y="174.5">B</text>
<text x="30.7" y="243">A</text>
<text x="398.3" y="243">A</text>
<text x="68.6" y="277.5">5</text>
<text x="141.8" y="277.5">4</text>
<text x="214.9" y="277.5">3</text>
<text x="288.1" y="277.5">2</text>
<text x="361.2" y="277.5">1</text>
</g>
</svg>
